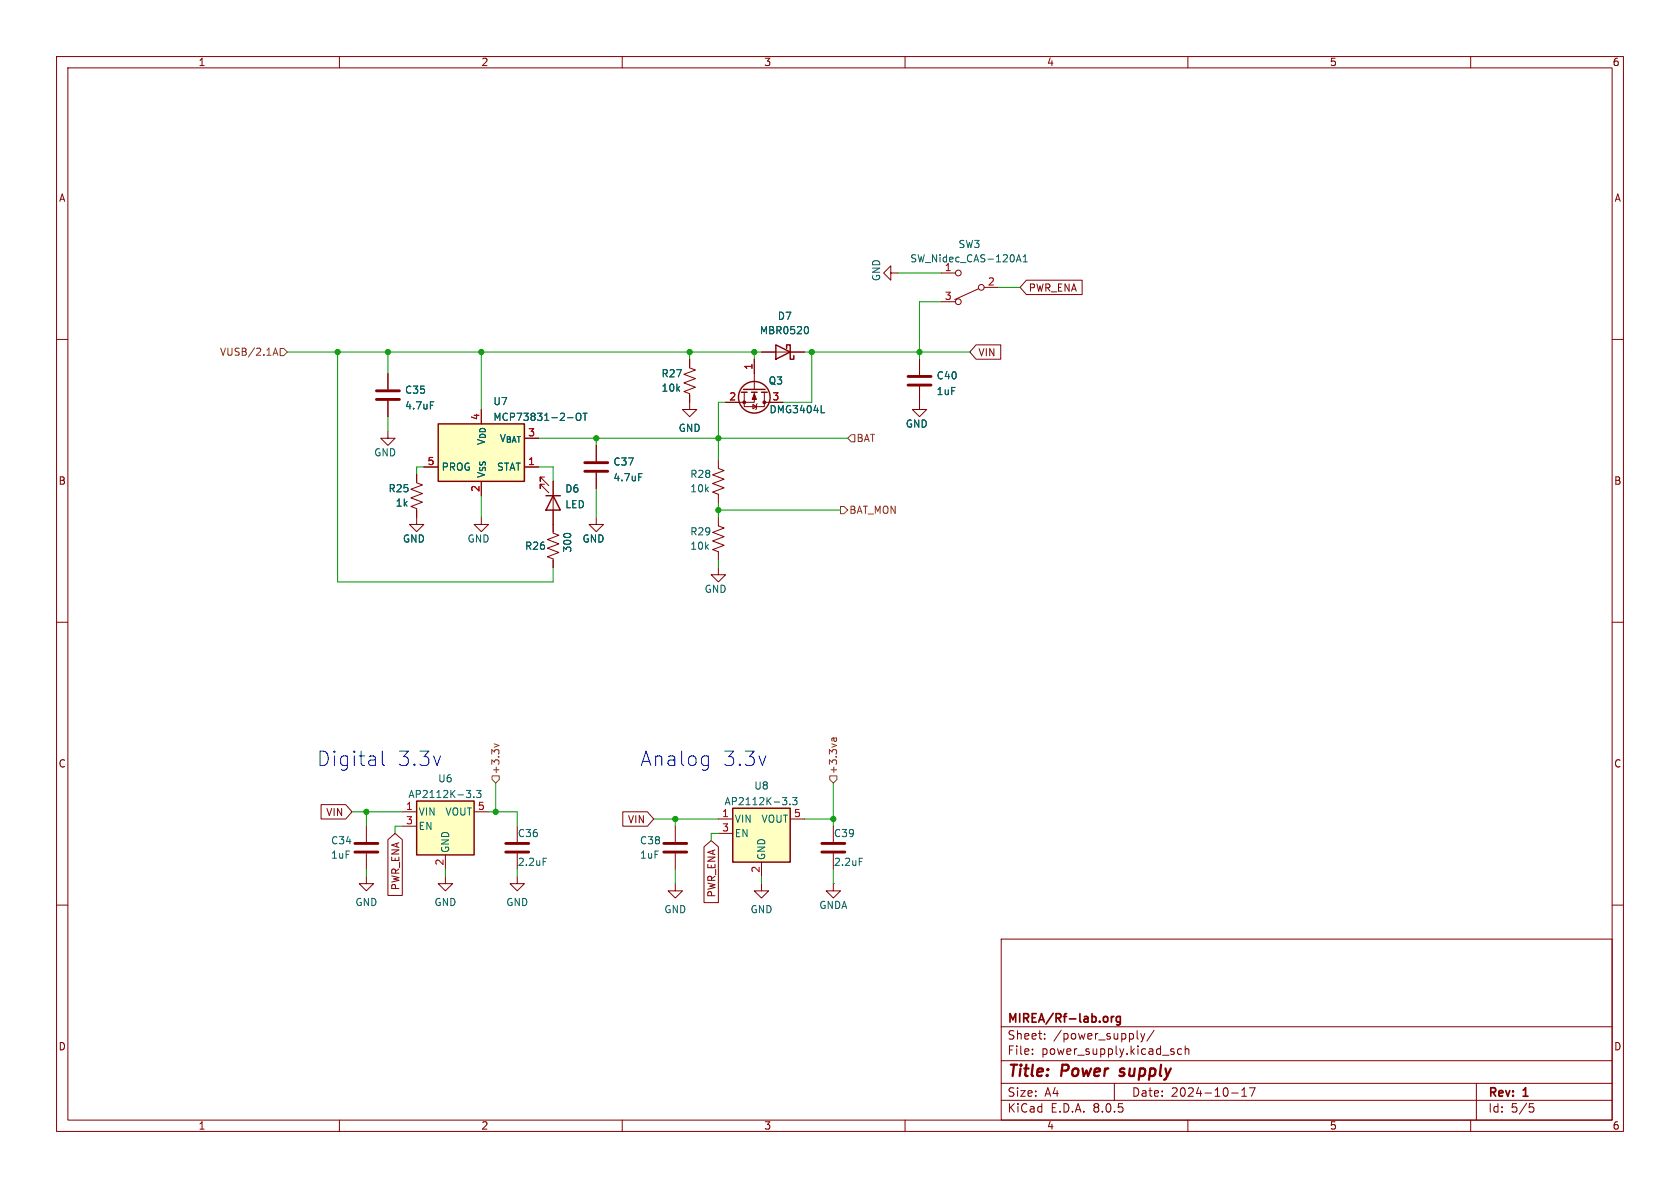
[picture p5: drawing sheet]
<svg xmlns="http://www.w3.org/2000/svg" width="297mm" height="210mm" viewBox="0 0 297 210" stroke-linecap="round" stroke-linejoin="round" font-family="sans-serif">
<g fill="none" stroke="#840000" stroke-width=".18">
<path d="M10 10h277v190h-277zM12 12h273v186h-273zM60 10v2M110 10v2M160 10v2M210 10v2M260 10v2M10 60h2M285 60h2M105.4 78.7v2.8M73.7 83.8v1.5l1 .4-2.1 .8 2.1 .7-2.1 .8 2.1 .8-2.1 .7 1.1 .4v2.8h1.2l-1.2 1.3-1.3-1.3h1.3M85.1 91.4v1.3h1.3l-1.3 1.3-1.3-1.3h1.3"/>
<path d="M105.4 91.4v1.3h1.3l-1.3 1.3-1.3-1.3h1.3M105.4 83.6v2.8M127 91.4v1.6l1 .3-2 .8 2 .8-2 .7 2 .8-2 .8 1 .3v1.6M127 81.3v1.5l1 .4-2 .7 2 .8-2 .8 2 .7-2 .8 1 .4v1.5M10 110h2M285 110h2M10 160h2M285 160h2M177 166h108v32h-108zM60 198v2M110 198v2M160 198v2"/>
<path d="M177 194.5h108M177 191.5h108M177 187.5h108M177 181.5h108M182.5 186.3v.1M182.5 185.5v.1M184.7 183.6v.1M184.7 182.8v.1M197 191.5v3M201 183.5l.2 .2M201.7 182.7l.3 1M202 183.7l-.1 .4-.2 .1"/>
<path d="M202.4 182.7l-.4 1M204 182.1l-1.3 2M207.4 185.9l.2 .2-.2 .3M207.4 185.4l.1 .1M208.9 185.5l-.4-.1-.3 .3v.4l.1 .2h.6M209.5 185.5l.2-.1 .4 .1 .1 .9M209.5 184.9v1.5M210 198v2M217.7 193.2h1.2M219.5 193.8h.9M219.5 192.7l.5-.4v1.5M220.9 192.3h1l-.7 1.5"/>
<path d="M260 198v2M261 191.5v6.5M270.4 195.1h.7M270.5 195.7h.4l.3 .3-.2 .5-.5 .1"/>
</g>
<path d="M197.9 190.1l.2 .1M198.1 189l-.1 .3 .1 .1" fill="none" stroke="#840000" stroke-width=".4"/>
<path d="M195.8 179.8v.7M196.5 179.7v1M196.9 179.7l-.3 .1-.1 .2M198.1 179.8l-.5-.1-.3 .3v.4l.2 .2h.6M198.1 179.7v1.2l-.3 .3-.4-.1" fill="none" stroke="#840000" stroke-width=".3"/>
<path d="M103.4 83.3h4M103.4 81.8h4" fill="none" stroke="#840000" stroke-width=".51"/>
<path d="M112.9 83.7h.6" fill="none" stroke="#006464" stroke-width=".18"/>
<path d="M77.5 74.9h15.2v10.2h-15.2z" fill="#ffffc2"/>
<path d="M77.5 74.9h15.2v10.2h-15.2zM96.5 87.6h2.6M97.8 87.6l1.3 2.6h-2.6z" fill="none" stroke="#840000" stroke-width=".25"/>
<g fill="none" stroke="#840000" stroke-width=".18">
<path d="M166.4 48.3h2.5M166.4 53.3h2.5M173 51.1l-4.2 1.9M174 50.8h2.5M121.9 63.5v1.5l1 .4-2 .8 2 .7-2 .8 2 .8-2 .7 1 .4v2.8h1.3l-1.3 1.3-1.3-1.3h1.3M74.9 82.6h2.6M85.1 85.1v2.5M92.7 82.6h2.5M96.3 84.3h-.8v.8v-.8l1.5 1.6M96.3 85.6h-.8v.8v-.8l1.5 1.5M97.8 85.1v7.6"/>
<circle cx="169.4" cy="48.3" r=".51"/>
<circle cx="169.4" cy="53.3" r=".51"/>
<circle cx="173.5" cy="50.8" r=".51"/>
</g>
<path d="M179.7 46.3l.4-1.3 .4 1.3M179.8 45.9h.6M180.9 46.3h.7M180.9 45.4l.3-.4v1.3M100.3 73.8h1M101.9 73.2l.3-.2a.43 .43 0 0 1 .5 .5v.4a.42 .42 0 0 1-.4 .4 .42 .42 0 0 1-.4-.4zM103.1 73h.7M103.4 73v1.3" fill="none" stroke="#006464" stroke-width=".18"/>
<path d="M129.5 142.9h10.2v9.5h-10.2z" fill="#ffffc2"/>
<g fill="none" stroke="#840000" stroke-width=".25">
<path d="M131.1 69.3h1M131.4 68.8h3.9M132.8 69.3h1.1M134.6 69.3h1M129.5 142.9h10.2v9.5h-10.2z"/>
<circle cx="133.3" cy="70.2" r="2.79"/>
</g>
<g fill="none" stroke="#840000" stroke-width=".18">
<path d="M157.5 48.3v-1.3l-1.3 1.3 1.3 1.2v-1.2h1.2M68.6 76.2v1.3h1.2l-1.2 1.2-1.3-1.2h1.3M68.6 66v2.8M68.6 70.9v2.8M131.6 69.3v2.6h3.5v-2.6M133.1 71.5l.6 .4-.6 .4zM133.3 69.3v1.8h-5M133.3 63.5v5.3M133.9 71.4l-.2 .1v.8l-.1 .1M135.1 71.1h3.3M97.8 92.7v1.5l1 .4-2 .8 2 .7-2 .8 2 .8-2 .7 1 .4v1.5M127 100.3v1.3h1.3l-1.3 1.3-1.3-1.3h1.3"/>
<path d="M64.8 146.1v2.7M64.8 150.9v2.8M78.7 154.9v1.3h1.3l-1.3 1.3-1.2-1.3h1.2M91.4 154.9v1.3h1.3l-1.3 1.3-1.2-1.3h1.2M91.4 146.1v2.7M91.4 150.9v2.8M119.4 156.2v1.3h1.2l-1.2 1.3-1.3-1.3h1.3M119.4 146.1v2.7M119.4 150.9v2.8M127 144.8h2.5M127 147.3h2.5M134.6 156.2v1.3h1.3l-1.3 1.3-1.3-1.3h1.3"/>
<path d="M134.6 152.4v2.5M139.7 144.8h2.5M147.3 156.2v1.3h1.3l-1.3 1.3-1.3-1.3h1.3M147.3 156.2h.1M147.3 146.1v2.7M147.3 150.9v2.8"/>
</g>
<path d="M76.1 71h.6M145.2 73h.6M96 151.7h.6M138.3 141h.8l-.4 .5M139 141.6v.5M139.6 142.1v.2M140.1 141h.8l-.4 .5 .3 .1v.5l-.1 .2-.6-.2M151.9 151.7h.6" fill="none" stroke="#006464" stroke-width=".18"/>
<g fill="#840000" stroke="#840000" stroke-width=".18">
<path d="M133.3 69.6l.4 1h-.7z"/>
<circle cx="131.6" cy="71.1" r=".25"/>
<circle cx="135.1" cy="71.1" r=".25"/>
</g>
<path d="M66.5 69.1h4.1M66.5 70.6h4.1M62.7 149.1h4.1M62.7 150.6h4.1M89.4 149.1h4.1M89.4 150.6h4.1M117.3 149.1h4.1M117.3 150.6h4.1M145.3 149.1h4.1M145.3 150.6h4.1" fill="none" stroke="#840000" stroke-width=".51"/>
<path d="M73.7 141.6h10.1v9.5h-10.1z" fill="#ffffc2"/>
<path d="M137.2 61l2.5 1.2-2.5 1.3zM139.1 61.6v-.6h.6v2.5h.6v-.6M73.7 141.6h10.1v9.5h-10.1z" fill="none" stroke="#840000" stroke-width=".25"/>
<g fill="none" stroke="#840000" stroke-width=".18">
<path d="M181.5 49.5h9.8v2.6h-9.8l-1.2-1.3zM68.6 66v2.8M68.6 70.9v2.8M105.4 78.7v2.8M121.9 63.5v1.3M121.9 69.9v1.2M128.3 71.1h2.5M133.3 63.5v2.5M134.6 62.2h7.6M135.9 71.1h2.5M162.6 68.3v4.1h1.2l-1.2 1.3-1.3-1.3h1.3M162.6 63.5v2.8"/>
<path d="M172.6 61h4.3v2.5h-4.3l-1.2-1.3zM73.7 83.8v1.3M73.7 90.2v1.2M74.9 82.6h2.6M85.1 85.1v2.5M92.7 82.6h2.5M97.8 85.1v2.5M97.8 90.2v3.8M97.8 99.1v1.2M105.4 83.6v2.8M56.8 142.2h4.3l1.1 1.3-1.1 1.3h-4.3zM64.8 154.9v1.3h1.2l-1.2 1.3-1.3-1.3h1.3"/>
<path d="M68.6 148.4l1.2-1.1 1.3 1.1v9.9h-2.5zM71.1 143.5h2.6M71.1 146.1h2.6M78.7 151.1v2.6M83.8 143.5h2.6M110.1 143.5h4.4l1.1 1.3-1.1 1.3h-4.4zM124.5 149.7l1.2-1.1 1.3 1.1v9.9h-2.5z"/>
</g>
<path d="M142.6 57.7a.79 .79 0 0 1 0 1.3M76.1 71h.6M100.3 73.8h1M101.9 73.2l.3-.2a.43 .43 0 0 1 .5 .5v.4a.42 .42 0 0 1-.4 .4 .42 .42 0 0 1-.4-.4zM103.1 73h.7M103.4 73v1.3M145.2 73h.6M112.9 83.7h.6M82.4 139.7h.8l-.4 .5M84.2 139.7h.8l-.4 .5 .4 .1v.6l-.2 .1-.6-.1M83.2 140.3v.6M83.8 140.9v.1" fill="none" stroke="#006464" stroke-width=".18"/>
<path d="M160.5 66.5h4.1M160.5 68.1h4.1" fill="none" stroke="#840000" stroke-width=".51"/>
<path d="M48.3 62.8l.4-1.3 .4 1.3M48.4 62.4h.6M49.5 61.6h.7l.6 .6-.6 .7h-.7zM150.5 76.8h.6v1.3h-.6l-.6-.6zM148.6 89.5h.6l.7 .7-.7 .6h-.6zM87 137.2h1.3v.6l-.7 .6-.6-.6zM87.4 131.5l.8 .3-.8 .3M146.7 137.2h1.3v.6l-.7 .6-.6-.6zM147.4 130.5v.4l.2 .2M147.8 130.5l.1 .4-.2 .2M147.9 130.5h-.8v.5" fill="none" stroke="#725600" stroke-width=".18"/>
<path d="M67.6 132.8v2.2l.4 .3M125 133.6l.2 .1M125.2 133.6v2.1l-.2 .3M125.2 135.2l-.2 .1" fill="none" stroke="#0000c2" stroke-width=".18"/>
<g fill="none" stroke="#009600" stroke-width=".18">
<path d="M158.7 48.3h7.7M166.4 53.3h-3.8v10.2M176.5 50.8h3.8M50.8 62.2h83.8M59.7 62.2v40.7h38.1v-2.6M68.6 62.2v3.8M68.6 73.7v2.5M85.1 62.2v10.2M95.2 77.5h54.7M105.4 77.5v1.2M121.9 62.2v1.3M128.3 71.1h-1.3v10.2"/>
<path d="M133.3 62.2v1.3M142.2 62.2h29.2M143.5 62.2v8.9h-5.1M74.9 82.6h-1.2v1.2M85.1 87.6v3.8M95.2 82.6h2.6v2.5M105.4 86.4v5M127 88.9v2.5M127 99.1v1.2M127 90.2h21.6M87.6 138.4v5.1M147.3 138.4v7.7"/>
<path d="M62.2 143.5h8.9M64.8 143.5v2.6M64.8 153.7v1.2M71.1 146.1h-1.3v1.2M78.7 153.7v1.2M86.4 143.5h5v2.6M91.4 153.7v1.2M115.6 144.8h11.4M119.4 144.8v1.3M119.4 153.7v2.5M127 147.3h-1.3v1.3M134.6 154.9v1.3"/>
<path d="M142.2 144.8h5.1M147.3 153.7v2.5"/>
</g>
<g fill="#009600" stroke="#009600" stroke-width=".18">
<circle cx="121.9" cy="62.2" r=".46"/>
<circle cx="85.1" cy="62.2" r=".46"/>
<circle cx="105.4" cy="77.5" r=".46"/>
<circle cx="68.6" cy="62.2" r=".46"/>
<circle cx="59.7" cy="62.2" r=".46"/>
<circle cx="127" cy="77.5" r=".46"/>
<circle cx="127" cy="90.2" r=".46"/>
<circle cx="147.3" cy="144.8" r=".46"/>
<circle cx="119.4" cy="144.8" r=".46"/>
<circle cx="87.6" cy="143.5" r=".46"/>
<circle cx="64.8" cy="143.5" r=".46"/>
<circle cx="143.5" cy="62.2" r=".46"/>
<circle cx="162.6" cy="62.2" r=".46"/>
<circle cx="133.3" cy="62.2" r=".46"/>
</g>
<g font-size="3.5" fill="#0000c2">
<text x="55.9" y="135.6">Digital</text>
<text x="70.1" y="135.6">3.3v</text>
<text x="113" y="135.6">Analog</text>
<text x="127.6" y="135.6">3.3v</text>
</g>
<g font-size="2.8" fill="#840000">
<text x="178" y="190.9">Title:</text>
<text x="187.7" y="190.9">Power</text>
<text x="198.8" y="190.9">supply</text>
</g>
<g font-size="2.1" fill="#840000">
<text x="178" y="184">Sheet:</text>
<text x="178" y="181.2">MIREA/Rf-lab.org</text>
<text x="186.2" y="184">/power_supply/</text>
<text x="178" y="186.7">File:</text>
<text x="184.1" y="186.7">power_supply.kicad_sch</text>
<text x="178" y="196.9">KiCad</text>
<text x="178" y="194.1">Size:</text>
<text x="184.7" y="194.1">A4</text>
<text x="185.7" y="196.9">E.D.A.</text>
<text x="193.3" y="196.9">8.0.5</text>
<text x="200" y="194.1">Date:</text>
<text x="207" y="194.1">2024-10-17</text>
<text x="263" y="194.3">Rev:</text>
<text x="263" y="196.9">Id:</text>
<text x="267.1" y="196.9">5/5</text>
<text x="269.4" y="194.3">1</text>
</g>
<g font-size="1.8" fill="#840000">
<text x="35" y="11.9">1</text>
<text x="85" y="11.9">2</text>
<text x="135" y="11.9">3</text>
<text x="185" y="11.9">4</text>
<text x="235" y="11.9">5</text>
<text x="285" y="11.9">6</text>
<text x="10.3" y="35.9">A</text>
<text x="285.3" y="35.9">A</text>
<text x="181.8" y="51.8">PWR_ENA</text>
<text x="172.9" y="63.2">VIN</text>
<text x="10.3" y="85.9">B</text>
<text x="285.3" y="85.9">B</text>
<text x="10.3" y="135.9">C</text>
<text x="285.3" y="135.9">C</text>
<text x="57.6" y="144.5">VIN</text>
<text x="110.9" y="145.7">VIN</text>
<text x="70.8" y="157.5" transform="rotate(-90 70.8 157.5)">PWR_ENA</text>
<text x="126.7" y="158.7" transform="rotate(-90 126.7 158.7)">PWR_ENA</text>
<text x="10.3" y="185.9">D</text>
<text x="285.3" y="185.9">D</text>
<text x="35" y="199.9">1</text>
<text x="85" y="199.9">2</text>
<text x="135" y="199.9">3</text>
<text x="185" y="199.9">4</text>
<text x="235" y="199.9">5</text>
<text x="285" y="199.9">6</text>
</g>
<g font-size="1.8" fill="#006464">
<text x="160.8" y="46.6">SW_Nidec_CAS-120A1</text>
<text x="169.3" y="44">SW3</text>
<text x="155.8" y="49.8" transform="rotate(-90 155.8 49.8)">GND</text>
<text x="166.9" y="48">1</text>
<text x="134.2" y="59.3">MBR0520</text>
<text x="137.4" y="56.7">D7</text>
<text x="71.5" y="69.8">C35</text>
<text x="87.1" y="71.8">U7</text>
<text x="116.8" y="69.4">10k</text>
<text x="116.8" y="66.9">R27</text>
<text x="135.8" y="68.2">Q3</text>
<text x="165.5" y="70">1uF</text>
<text x="165.5" y="67.3">C40</text>
<text x="71.5" y="72.6">4.7uF</text>
<text x="87.1" y="74.6">MCP73831-2-OT</text>
<text x="119.9" y="76.5">GND</text>
<text x="135.9" y="73.3">DMG3404L</text>
<text x="160" y="75.8">GND</text>
<text x="66" y="80.9">GND</text>
<text x="78" y="83.4">PROG</text>
<text x="87.8" y="83.4">STAT</text>
<text x="88.2" y="78.3">V_{BAT}</text>
<text x="108.3" y="82.5">C37</text>
<text x="68.6" y="87.2">R25</text>
<text x="69.9" y="89.8">1k</text>
<text x="86" y="84.6" transform="rotate(-90 86 84.6)">V_{SS}V_{DD}</text>
<text x="99.8" y="87.3">D6</text>
<text x="108.3" y="85.3">4.7uF</text>
<text x="121.9" y="87.2">10k</text>
<text x="121.9" y="84.7">R28</text>
<text x="99.8" y="90">LED</text>
<text x="121.9" y="94.8">R29</text>
<text x="71.1" y="96.1">GND</text>
<text x="82.6" y="96.1">GND</text>
<text x="92.7" y="97.4">R26</text>
<text x="101.2" y="97.8" transform="rotate(-90 101.2 97.8)">300</text>
<text x="102.9" y="96.1">GND</text>
<text x="121.9" y="97.4">10k</text>
<text x="124.5" y="105">GND</text>
<text x="72.1" y="141.3">AP2112K-3.3</text>
<text x="77.4" y="138.5">U6</text>
<text x="128" y="142.5">AP2112K-3.3</text>
<text x="133.2" y="139.8">U8</text>
<text x="58.4" y="149.5">C34</text>
<text x="73.9" y="144.4">VIN</text>
<text x="73.9" y="146.9">EN</text>
<text x="78.6" y="144.4">VOUT</text>
<text x="91.4" y="148.2">C36</text>
<text x="113" y="149.5">C38</text>
<text x="129.8" y="145.6">VIN</text>
<text x="129.8" y="148.2">EN</text>
<text x="134.5" y="145.6">VOUT</text>
<text x="147.3" y="148.2">C39</text>
<text x="58.4" y="152">1uF</text>
<text x="79.6" y="150.9" transform="rotate(-90 79.6 150.9)">GND</text>
<text x="91.4" y="153.3">2.2uF</text>
<text x="113" y="152">1uF</text>
<text x="135.5" y="152.1" transform="rotate(-90 135.5 152.1)">GND</text>
<text x="147.3" y="153.3">2.2uF</text>
<text x="62.7" y="160.4">GND</text>
<text x="76.7" y="160.4">GND</text>
<text x="89.4" y="160.4">GND</text>
<text x="117.3" y="161.6">GND</text>
<text x="132.6" y="161.6">GND</text>
<text x="144.7" y="160.9">GNDA</text>
</g>
<g font-size="1.8" fill="#a90000">
<text x="166.9" y="53.1">3</text>
<text x="174.6" y="50.5">2</text>
<text x="133.1" y="65.5" transform="rotate(-90 133.1 65.5)">1</text>
<text x="128.8" y="70.9">2</text>
<text x="136.5" y="70.9">3</text>
<text x="84.8" y="74.4" transform="rotate(-90 84.8 74.4)">4</text>
<text x="93.3" y="77.2">3</text>
<text x="75.5" y="82.3">5</text>
<text x="93.3" y="82.3">1</text>
<text x="84.8" y="87.1" transform="rotate(-90 84.8 87.1)">2</text>
<text x="71.7" y="143.3">1</text>
<text x="84.4" y="143.3">5</text>
<text x="71.7" y="145.8">3</text>
<text x="127.6" y="144.5">1</text>
<text x="127.6" y="147.1">3</text>
<text x="140.3" y="144.5">5</text>
<text x="78.5" y="153.1" transform="rotate(-90 78.5 153.1)">2</text>
<text x="134.4" y="154.4" transform="rotate(-90 134.4 154.4)">2</text>
</g>
<g font-size="1.8" fill="#725600">
<text x="38.8" y="63.1">VUSB/2.1A</text>
<text x="151.3" y="78.3">BAT</text>
<text x="150.1" y="91">BAT_MON</text>
<text x="88.5" y="137" transform="rotate(-90 88.5 137)">+3.3v</text>
<text x="148.2" y="137" transform="rotate(-90 148.2 137)">+3.3va</text>
</g>
</svg>
